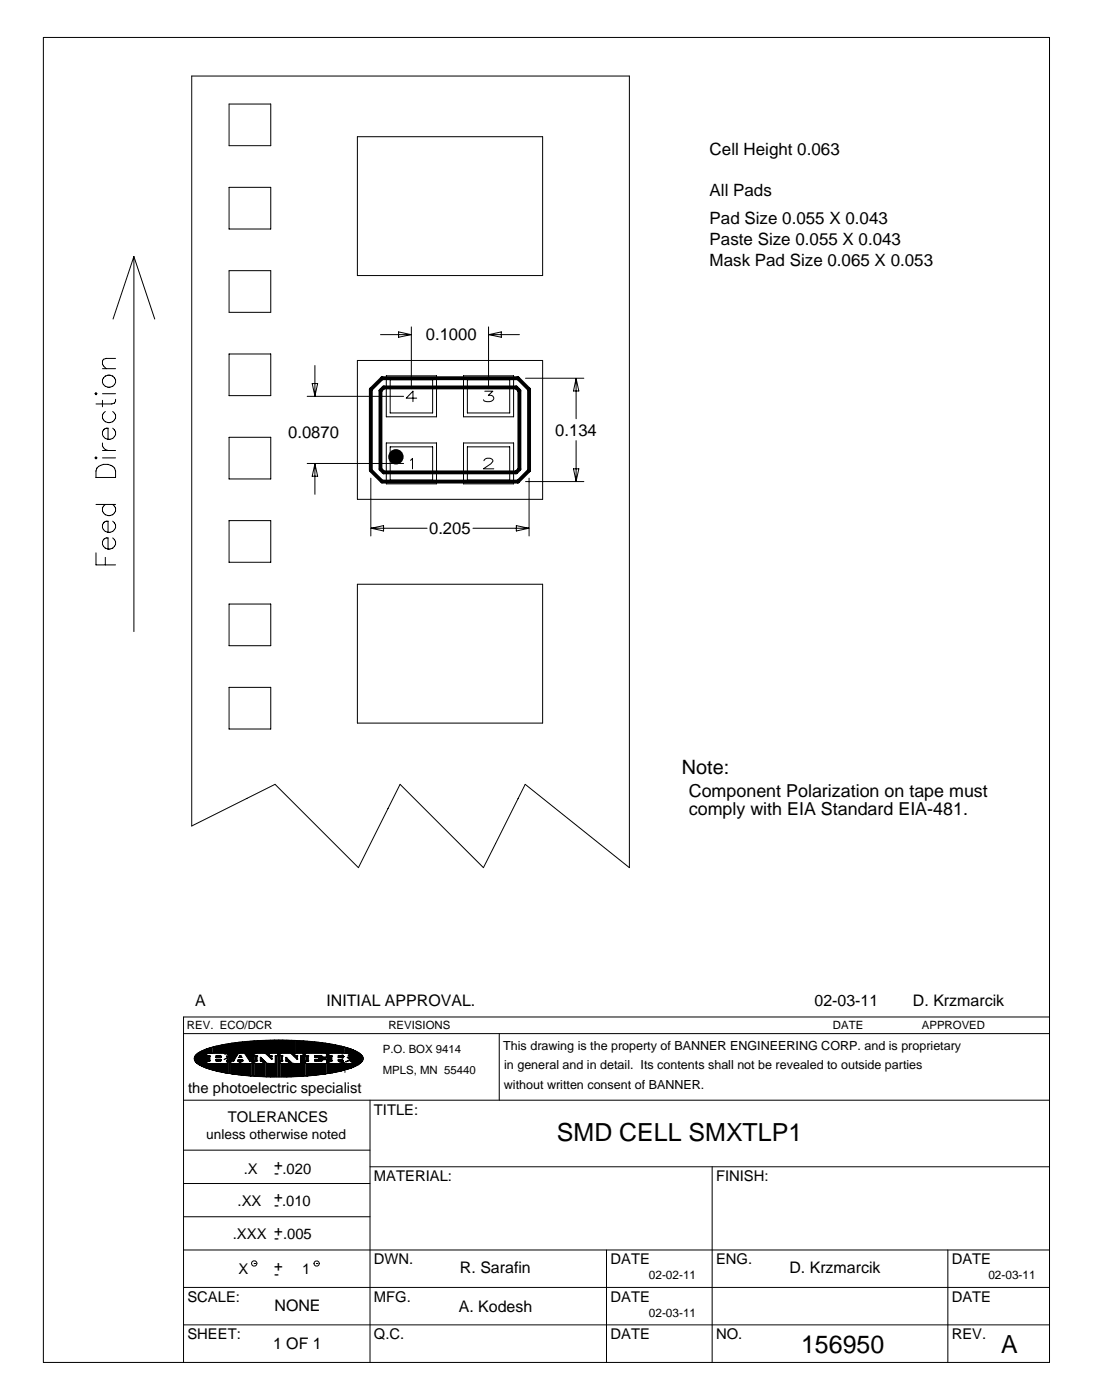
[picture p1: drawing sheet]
<svg xmlns="http://www.w3.org/2000/svg" width="203mm" height="260mm" viewBox="0 0 203 260" stroke-linecap="round" stroke-linejoin="round" font-family="sans-serif">
<g fill="none" stroke="#000" stroke-width=".19">
<path d="M8.1 7h187v246.4h-187zM35.6 14.1h81.4v147.3l-19.4-15.5-7.7 15.5-15.5-15.5-7.8 15.5-15.5-15.5-15.5 7.7zM42.6 19.3h7.7v7.8h-7.7zM42.6 34.8h7.7v7.8h-7.7zM66.4 25.4h34.5v25.8h-34.5zM24.9 47.7l3.9 11.6M24.9 47.7v69.8M24.9 47.7l-3.9 11.6M42.6 50.3h7.7v7.8h-7.7zM17.7 73.2l.1-.2 .2 .2-.2 .2zM19 74.4v1.2M19 68.6h2.5"/>
<path d="M19 73.2h2.5M19.2 80l.5-.4h.4v2.1a1.14 1.14 0 0 1-.9-1.7zM19.6 69.9a1.2 1.2 0 0 1 1.6 .2 1.2 1.2 0 0 1 0 1.6 1.2 1.2 0 0 1-1.6 .1 1.09 1.09 0 0 1 0-1.9zM19.6 76.5a1.2 1.2 0 0 0 .3 2.1 1.2 1.2 0 0 0 1.6-1.4l-.5-.7M21 79.6a1.14 1.14 0 0 1 .4 1.4 1.14 1.14 0 0 1-1.3 .7M21.5 66.7h-1.8l-.5 .1-.2 .4v.5l.7 .9M21.5 74.3v.3l-.2 .4-.5 .1h-3M42.6 65.8h7.7v7.8h-7.7zM57.1 73.7h17.9M58 71.3h1.1l-.6 2.3zM58.5 68v5.6M66.4 67h34.5v25.9h-34.5z"/>
<path d="M70.7 62.2h5.6M71.8 69.9h9.4v7.6h-9.4zM72.5 70.6h7.9v6.2h-7.9zM74.1 61.7l2.3 .5-2.3 .5zM76.5 60.8v11.5M77.5 74h-2l1.3-1.3v2M86.2 69.9h9.3v7.6h-9.3zM86.9 70.6h7.9v6.2h-7.9zM90.1 72.7h1.5l-.8 .8a.8 .8 0 0 1 1 .5 1.08 1.08 0 0 1-1.7 .6l-.2-.3M90.8 60.8v11.5M90.9 62.2l2.3-.5v1zM91 62.2h5.6"/>
<path d="M97.7 70.3h10.8M107.1 70.4l.5 2.3h-1zM107.1 70.5v7.4M17.7 85.2l.1-.2 .2 .2-.2 .1zM17.8 93.8h3.7M18.4 86.7a2.03 2.03 0 0 1 3.1 .9v1.2h-3.7v-1.2l.2-.5zM19 82.4a1.18 1.18 0 0 0 1.1 1.4M19 83.8h2.5M19 85.2h2.5M19.4 97.1l.7-.2v2.1a1.09 1.09 0 0 1-1-.7 1.09 1.09 0 0 1 .3-1.2zM19.6 93.8a1.2 1.2 0 0 0 .3 2.1 1.2 1.2 0 0 0 1.6-1.4l-.5-.7M21 96.9a1.14 1.14 0 0 1 .4 1.4 1.14 1.14 0 0 1-1.3 .7"/>
<path d="M42.6 81.3h7.7v7.8h-7.7zM42.6 96.8h7.7v7.8h-7.7zM57.1 86.2h17.9M58.5 86.3v5.6M58.5 86.3l.6 2.3h-1.1zM68.9 88.9v10.8M69 98.2l2.3-.5v1zM69.1 98.2h10.3M71.8 82.4h9.4v7.6h-9.4zM72.5 83.1h7.9v6.2h-7.9zM76.3 85.6l.4-.4v2M86.2 82.4h9.3v7.6h-9.3z"/>
<path d="M86.9 83.1h7.9v6.2h-7.9zM87.9 98.2h10.3M90 85.7l.1-.3a1.02 1.02 0 0 1 1.5 .2v.2l-.4 .5-1.3 .9h1.9M96 97.7l2.3 .5-2.3 .5zM97.7 89.6h10.8M98.4 88.9v10.8M106.6 87.2h1l-.5 2.3zM107.1 81.9v7.5M17.8 102.8v2.3h3.7M19.2 100.4l.5-.4h.4v2.1a1.14 1.14 0 0 1-.9-1.7zM19.6 103.7v1.4M21 100a1.14 1.14 0 0 1 .4 1.4 1.14 1.14 0 0 1-1.3 .7"/>
<path d="M42.6 112.3h7.7v7.8h-7.7zM66.4 108.6h34.5v25.9h-34.5zM42.6 127.8h7.7v7.8h-7.7zM34.1 192.2h161M36.2 196.5v.8M36.4 196.2v1.3M36.5 196.1v1.6M36.7 195.9v1.9M36.9 195.8v2.1M37 198l1.3 .6 2.4 .7M37 195.7a1.14 1.14 0 0 0-.6 1.8l.6 .5M37 195.7v2.3"/>
<path d="M37.2 195.6v2.5M37.3 195.5v2.7M37.5 195.5v2.8M37.7 195.4v3M37.8 195.3v3.1M38 195.2v3.3M38.1 195.2v3.3M38.3 195.1v3.5M38.5 195.1v.8M38.5 196.3v1M38.5 197.8v.9M38.5 195.9h3.2a.58 .58 0 0 1 .7 .6v.1"/>
<path d="M38.5 195.9v.4M38.5 195.9h.1M38.5 196.3h.1M38.5 196.3l.5 .1v.9M38.5 197.4h.1M38.5 197.7h.1M38.5 197.8h3.4v1.7M38.6 195v.9M38.6 196.3v1M38.6 197.8v.9M38.8 194.9v1M38.8 196.3v1"/>
<path d="M38.8 197.8v1M39 196.4h.1M39 197.3h.1M39 197.3h-.5v.5M39 194.9v1M39 196.3v1M39 197.8v1M39.1 194.8v1.1M39.1 197.8v1.1M39.3 194.8v1.1M39.3 197.8v1.1M39.4 194.7v1.2"/>
<path d="M39.4 197.8v1.2M39.6 194.7v1.2M39.6 197.8v1.2M39.8 194.6v1.3M39.8 197.8v1.3M39.9 194.6v1.3M39.9 197.8v1.3M40.1 194.6v1.3M40.1 197.8v1.3M40.1 196.6l.9 .1 .1-.3-.9-.1v.3M40.2 197h.8a.16 .16 0 0 1 .1 .2 .16 .16 0 0 1-.1 .1h-.8zM40.2 196.4h.1"/>
<path d="M40.2 196.6h.1M40.2 197h.1M40.2 197.3h.1M40.3 194.5v1.4M40.3 196.3v.4M40.3 197v.3M40.3 197.8v1.4M40.4 194.5v1.4M40.4 196.3v.4M40.4 197v.3M40.4 197.8v1.4M40.6 194.5v1.4"/>
<path d="M40.6 196.3v.4M40.6 197v.3M40.6 197.8v1.4M40.7 194.4a12.3 12.3 0 0 0-3.7 1.3M40.7 199.3l1.8 .3M40.7 194.4v1.5M40.7 196.3v.4M40.7 197v.3M40.7 197.8v1.5M40.9 194.4v1.5M40.9 196.3v.4M40.9 197v.3"/>
<path d="M40.9 197.8v1.5M41 196.5h.1M41 197.1h.1M41.1 194.4v1.5M41.1 196.4v.3M41.1 197v.3M41.1 197.8v1.5M41.2 194.3v1.6M41.2 197.8v1.6M41.4 194.3v1.6M41.4 197.8v1.6M41.6 194.3v1.6"/>
<path d="M41.6 197.8v1.7M41.7 197h.1M41.7 194.2v1.7M41.7 197.8v1.7M41.8 196h.1M41.8 196.9h.1M41.9 194.2v1.7M42 194.2v1.7M42 197.8v1.7M42.1 196.4h.1M42.1 197.3h.1M42.2 196.7l-.2 .2a.48 .48 0 0 1 .5 .5 .48 .48 0 0 1-.7 .4"/>
<path d="M42.2 194.1v1.9M42.2 196.7v.2M42.2 197.7v1.9M42.2 197.3h.1M42.4 194.1v2M42.4 196.6v.4M42.4 197.6v2M42.4 196.6l-.2 .1M42.5 194.1l-1.8 .3M42.5 199.6l2.6 .4M42.5 194.1v5.5M42.7 194.1v5.5"/>
<path d="M42.8 194v5.7M42.9 197.4h.1M42.9 197.7h.1M42.9 197.8h1.5M43 194v3.3M43 197.8v1.9M43.2 194v3.3M43.2 197.8v1.9M43.3 194v3.3M43.3 197.8v1.9M43.4 197.3h.1M43.5 194v3.2"/>
<path d="M43.5 197.8v2M43.6 193.9v3.1M43.6 197.8v2M43.8 193.9v2.8M43.8 197.8v2M44 193.9v2.6M44 197.8v2M44.1 193.9v2.3M44.1 197.8v2.1M44.2 197.3h.1M44.3 197.1h.7l.1 .2M44.3 197.1l-.1 .2h.2"/>
<path d="M44.3 193.8v2.2M44.3 197.1v.2M44.3 197.8v2.1M44.3 197.1h.1M44.4 195.9h.1M44.4 197.3v.5M44.4 197.7h.1M44.4 197.4h.1M44.4 193.8v2.1M44.4 196.6h.1M44.4 197.1v.2M44.4 197.8v2.1"/>
<path d="M44.5 196.6h.1M44.6 193.8v2.1M44.6 196.4v.3M44.6 197.1v2.8M44.6 196.4l-.2 .3h.5l-.1-.3M44.6 196.4h.2M44.6 196.4h.1M44.7 196.4h.1M44.8 197.7v.1M44.8 193.8v2.1M44.8 196.4v.3M44.8 197.1v2.8"/>
<path d="M44.8 197.4h.1M44.8 197.7h.1M44.8 197.8h2M44.9 196.6h.1M44.9 193.8v2.1M44.9 197.1v.2M44.9 197.8v2.1M45 197.1h.1M45.1 197.3h.1M45.1 197.3l-.3 .1M45.1 193.8v2.1M45.1 197.2v.1"/>
<path d="M45.1 197.8v2.2M45.1 193.8l-2.6 .3M45.1 200l1.4 .1M45.3 193.7v2.2M45.3 197.8v2.2M45.4 193.7v2.2M45.4 197.8v2.2M45.4 195.9h.1M45.6 193.7v2.3M45.6 197.8v2.2M45.7 193.7v2.6M45.7 197.8v2.2"/>
<path d="M45.9 193.7v2.8M45.9 197.8v2.2M46.1 193.7v3.1M46.1 197.8v2.2M46.2 193.7v3.3M46.2 197.8v2.3M46.4 193.6v3.7M46.4 197.8v2.3M46.4 197.3h.1M46.5 193.6l-1.4 .2M46.5 193.6v3.7M46.5 197.8v2.3"/>
<path d="M46.7 193.6v3.7M46.7 197.8v2.3M46.8 197.7h.1M46.8 197.4h.1M46.9 197.7l-.1 .1M46.9 197.4l-.5-.1-.9-1.4h-1.2l-.9 1.4h-.5v.5M46.9 193.6v6.5M47 193.6v6.5M47.2 193.6v6.5M47.3 197.7l.1 .1M47.3 196.3h.1M47.3 193.6v6.6"/>
<path d="M47.4 197.7h.1M47.4 196.3l.4 .1v.9l-.5 .1M47.4 197.4h.1M47.4 196.3h.1M47.4 195.9h.1M47.4 197.8h1.4M47.5 193.5v2.4M47.5 196.3v1M47.5 197.8v2.4M47.7 193.5v2.4M47.7 196.3v1M47.7 197.8v2.4"/>
<path d="M47.8 197.3h.1M47.8 196.4h.1M47.8 193.5v2.4M47.8 197.8v2.4M48 193.5v2.4M48 197.8v2.4M48.2 193.5v2.4M48.2 197.8v2.4M48.3 193.5v2.4M48.3 197.8v2.4M48.4 197.3h.5l-.1 .5M48.5 196.7h.1"/>
<path d="M48.5 197.3h.1M48.5 197.3v-.7l1.2 1.2M48.5 193.5v2.4M48.5 197.8v2.4M48.5 196.6h-.1v.7M48.6 193.5v2.4M48.6 196.8v.5M48.6 197.8v2.4M48.8 193.5v2.4M48.8 196.9v.4M48.8 197.8v2.4M48.8 197.4h.1"/>
<path d="M48.8 197.7h.1M49 193.5v2.4M49 197.1v3.1M49.1 193.5v2.4M49.1 197.3v2.9M49.3 195.9h.1M49.3 193.5v2.4M49.3 197.4v2.8M49.3 195.9h-2M49.3 195.9l1.2 1.1v-.6l-.4-.1M49.4 193.5v2.5M49.4 197.6v2.7"/>
<path d="M49.6 193.5v2.7M49.6 197.7v2.6M49.7 197.7h.1M49.7 197.8h1.4M49.8 193.5v2.8M49.8 197.8v2.5M49.9 193.4v3.1M49.9 197.8v2.5M50.1 196.3h.1M50.1 195.9h1.5v.4M50.1 193.4v3.2M50.1 197.8v2.5"/>
<path d="M50.1 195.9h.1M50.2 193.4v2.5M50.2 196.3v.5M50.2 197.8v2.5M50.4 193.4v2.5M50.4 196.3v.6M50.4 197.8v2.5M50.5 196.9h.1M50.5 196.4h.1M50.6 193.4v2.5M50.6 197.8v2.5M50.7 193.4v2.5"/>
<path d="M50.7 197.8v2.5M50.9 193.4v2.5M50.9 197.8v2.5M51 193.4l5.4 .2M51 193.4l-4.5 .2M51.1 193.4v2.5M51.1 197.8v2.5M51.1 197.7h.1M51.2 196.3l-.1 1.5M51.2 196.4h.1M51.2 196.3h.4M51.2 193.4v2.5"/>
<path d="M51.2 196.3v4M51.4 193.4v2.5M51.4 196.3v4M51.5 193.4v2.5M51.5 196.3v4M51.6 195.9h.1M51.6 196.3h.1M51.7 193.4v6.9M51.9 193.4v6.9M52 193.4v6.9M52.1 196.3l.4 .1v.9h-.4v.5M52.1 197.7h.1"/>
<path d="M52.1 197.4h.1M52.1 196.3h.1M52.1 195.9h.1M52.1 197.8h1.5M52.2 193.4v2.5M52.2 196.3v1M52.2 197.8v2.5M52.3 193.4v2.5M52.3 196.3v1M52.3 197.8v2.5M52.5 197.3h.1M52.5 196.4h.1"/>
<path d="M52.5 193.4v2.5M52.5 197.8v2.5M52.7 193.4v2.5M52.7 197.8v2.5M52.8 193.4v2.5M52.8 197.8v2.5M53 193.4v2.5M53 197.8v2.5M53.2 196.7h.1M53.2 197.3h.1M53.2 197.3h.4v.5M53.2 193.4v2.5"/>
<path d="M53.2 196.6v.7M53.2 197.8v2.5M53.2 196.6l1.2 1.2M53.3 193.4v2.5M53.3 196.7v.6M53.3 197.8v2.5M53.5 193.4v2.5M53.5 196.9v.4M53.5 197.8v2.5M53.6 197.4h.1M53.6 197.7h.1M53.6 193.4v2.5"/>
<path d="M53.6 197.1v3.2M53.8 193.5v2.4M53.8 197.2v3.1M54 193.5v2.4M54 197.4v2.9M54 195.9h.1M54 195.9h-1.9v.4M54.1 195.9l1.1 1.1M54.1 193.5v2.5M54.1 197.5v2.8M54.3 193.5v2.6M54.3 197.7v2.5"/>
<path d="M54.4 197.8h.1M54.4 197.7h.1M54.4 197.8h1.4M54.5 193.5v2.8M54.5 197.8v2.4M54.6 193.5v2.9M54.6 197.8v2.4M54.8 193.5v3.1M54.8 197.8v2.4M54.8 195.9h1.5v.4M54.9 196.3h.1M54.8 195.9v.4"/>
<path d="M54.9 196.3l.4 .1v.6M54.9 195.9h.1M54.9 193.5v2.4M54.9 196.3v.4M54.9 197.8v2.4M55.1 193.5v2.4M55.1 196.3v.6M55.1 197.8v2.4M55.2 196.9h.1M55.2 196.4h.1M55.3 193.5v2.4M55.3 197.8v2.4"/>
<path d="M55.3 196.4v.6h-.1M55.4 193.5v2.4M55.4 197.8v2.4M55.6 193.5v2.4M55.6 197.8v2.4M55.8 193.5v2.4M55.8 197.8v2.4M55.8 197.7h.1M55.9 196.4l-.1 1.4M55.9 193.5v2.4M55.9 196.4v3.8M55.9 196.4h.1"/>
<path d="M56.1 193.5v2.4M56.1 196.3v3.9M56.2 193.6v2.3M56.2 196.3v3.9M56.3 195.9h.1M56.3 196.3h.1M56.3 196.3l-.4 .1M56.4 193.6l2.8 .2 3.2 .5M56.4 193.6v6.5M56.6 193.6v6.5M56.7 193.6v6.5M56.8 197.7h.1"/>
<path d="M56.8 197.4h.1M56.8 196.3l.5 .1v.9M56.8 196.3v-.4h3.9v.7h-.9v-.3M56.8 196.3h.1M56.8 195.9h.1M56.8 197.8h3.9M56.9 193.6v2.3M56.9 196.3v1M56.9 197.8v2.3M57 193.6v2.3M57 196.3v1M57 197.8v2.3"/>
<path d="M57.2 193.6v2.3M57.2 196.3v1M57.2 197.8v2.3M57.3 197.3h-.5v.5M57.3 197.3h.1M57.3 196.4h.1M57.4 193.7v2.2M57.4 197.8v2.3M57.5 193.7v2.2M57.5 197.8v2.2M57.7 193.7v2.2M57.7 197.8v2.2"/>
<path d="M57.8 193.7v2.2M57.8 197.8v2.2M58 193.7v2.2M58 197.8v2.2M58.2 193.7v2.2M58.2 197.8v2.2M58.3 193.7v2.2M58.3 197.8v2.2M58.5 193.8v2.1M58.5 197.8v2.2M58.5 196.6l.7 .1v.3h-.7v.3M58.5 197.3h1.3"/>
<path d="M58.5 197.1h.1M58.5 197.3h.1M58.5 196.4h.1M58.5 196.6h.1M58.7 193.8v2.1M58.7 196.3v.4M58.7 197v.3M58.7 197.8v2.1M58.8 193.8v2.1M58.8 196.3v.4M58.8 197v.3M58.8 197.8v2.1"/>
<path d="M59 193.8v2.1M59 196.3v.4M59 197v.3M59 197.8v2.1M59.1 193.8v2.1M59.1 196.3v.4M59.1 197v.3M59.1 197.8v2.1M59.2 196.7h.1M59.2 197h.1M59.3 193.8v2.1M59.3 196.3v1"/>
<path d="M59.3 197.8v2.1M59.5 193.9v2M59.5 196.3v1M59.5 197.8v2.1M59.6 193.9v2M59.6 196.3v1M59.6 197.8v2M59.8 196.4h.1M59.8 196.3h-1.3v.3M59.8 197.3v-.2h.9v.7M59.8 197.3h.1M59.8 193.9v2"/>
<path d="M59.8 196.3v1M59.8 197.8v2M59.9 197.1h.1M59.9 196.6h.1M59.9 193.9v2M59.9 196.6v.5M59.9 197.8v2M60.1 194v1.9M60.1 196.6v.5M60.1 197.8v2M60.3 194v1.9M60.3 196.6v.5"/>
<path d="M60.3 197.8v1.9M60.4 194v1.9M60.4 196.6v.5M60.4 197.8v1.9M60.6 194v1.9M60.6 196.6v.5M60.6 197.8v1.9M60.6 195.9h.1M60.6 196.6h.1M60.7 197.1h.1M60.7 197.7h.1M60.7 194v5.7"/>
<path d="M60.9 194.1v5.5M61.1 194.1v5.5M61.2 197.7v.1M61.2 196.3h.1M61.2 197.7h.1M61.2 197.3v.4M61.2 197.4h.1M61.2 196.3l.5 .1v.9h-.5M61.2 195.9v.4M61.2 195.9h.1M61.2 195.9h3.4M61.2 197.8h2.2"/>
<path d="M61.2 194.1v1.8M61.2 196.3v1M61.2 197.8v1.8M61.4 194.1v1.8M61.4 196.3v1M61.4 197.8v1.8M61.6 194.2v1.7M61.6 196.3v1M61.6 197.8v1.7M61.7 197.3h.1M61.7 196.4h.1M61.7 194.2v1.7"/>
<path d="M61.7 197.8v1.7M61.9 194.2v1.7M61.9 197.8v1.7M62 194.2v1.7M62 197.8v1.7M62.2 194.3v1.6M62.2 197.8v1.6M62.4 199.4l-3.9 .6-2.1 .1M62.4 194.3l2.9 .8M62.4 194.3v1.6M62.4 197.8v1.6M62.5 194.4v1.5"/>
<path d="M62.5 197.8v1.6M62.7 194.4v1.5M62.7 197.8v1.5M62.8 194.4v1.5M62.8 197.8v1.5M62.9 197.1h.7M62.9 197.3h.5v.5M62.9 196.4v.2M62.9 197.1v.2M62.9 197.1h.1M62.9 197.3h.1M62.9 196.6h.1"/>
<path d="M62.9 196.4h.1M63 194.5v1.4M63 196.3v.4M63 197v.3M63 197.8v1.5M63.1 197.5h.1M63.2 194.5v1.4M63.2 196.3v.4M63.2 197v.3M63.2 197.8v1.4M63.3 194.5v1.4M63.3 196.3v.4"/>
<path d="M63.3 197v.3M63.3 197.8v1.4M63.4 197.4h.1M63.4 197.7h.1M63.4 197.5h.1M63.5 194.6v1.3M63.5 196.3v.4M63.5 197v2.2M63.5 197.4h.1M63.6 196.2h.1M63.6 196.3h.1M63.6 196.9h.1"/>
<path d="M63.6 196.3l.3 .1-.1 .2M63.6 196.3l-.7 .1M63.6 197.1l.2 .1M63.6 194.6v1.3M63.6 196.3v.4M63.6 197.1v2M63.7 198.8h.1M63.7 196.4h.1M63.7 196.6h.1M63.8 197.3l.3 .4M63.8 196.5h.1M63.8 196.6h-.9"/>
<path d="M63.8 194.6v1.3M63.8 196.4v.2M63.8 197.3v1.8M64 194.7v1.2M64 197.7v1.3M64 199.3h.1M64.1 197.7l1 .1M64.1 195.4h.1M64.1 194.7v1.2M64.1 197.8v1.2M64.2 197.4h.1M64.2 197.5h.1"/>
<path d="M64.3 197.4h.1M64.3 194.8v1.1M64.3 197.8v1.1M64.5 194.8v1.1M64.5 197.8v1.1M64.5 196.7h.1M64.6 197.3h.1M64.6 194.9v1l.4 .2 .2 .4M64.6 196.6h.1M64.6 197.8v1M64.7 197.2h.1M64.7 196.3h.1"/>
<path d="M64.7 196.8l.3 .3M64.8 194.9v1.1M64.8 196.8v.1M64.8 197.8v1M64.9 196.4h.1M64.9 195v1M64.9 196.7v.3M64.9 197.8v.9M65 197.1h.1M65 197.1l.1 .2M65.1 197.1h.1M65.1 197.4h.1"/>
<path d="M65.1 195v1.2M65.1 196.6v.7M65.1 197.8v.9M65.1 196.5l-.4 .3M65.1 197.2h.1M65.2 197.2h.1M65.2 197.1h.1M65.3 197.3h-.2M65.3 198.6l-2.9 .8M65.3 195.1l1 .4 .7 .5M65.3 195.1v2.2M65.3 197.8v.8"/>
<path d="M65.3 197.2v.1M65.3 197.1v.1M65.3 197.3h.1M65.3 197.1h.1M65.4 197.1h-.1M65.4 197.1h.1M65.4 197l.3 .1M65.4 195.2v1.8M65.4 197.7v.9M65.5 197.6l-.4 .2M65.6 197.1h.1M65.6 195.2v1.8"/>
<path d="M65.6 197.5l-.1 .2M65.6 197.1v1.4M65.7 195.3v3.1M65.9 195.3v3.1M66.1 195.4v2.9M66.2 195.5v2.7M66.4 195.6v2.5M66.6 195.7v2.3M66.7 195.8v2.1M66.9 195.9v1.9M67 196l.2 .2M67 196v1.7"/>
<path d="M67.2 197.5l-.6 .5-1.3 .6M67.2 196.2l.3 .5v.3l-.3 .5M67.2 196.2v1.3M67.4 196.4v.9M92.8 192.2v12.4M195.1 189.1h-161v64.3M34.1 204.6h161M34.1 213.9h34.7M46.5 200.1l3.8 .2h3.8M56.4 200.1l-2.3 .2M68.8 217h126.3M68.8 204.6v48.8"/>
<path d="M132.4 217v36.4M34.1 232.5h161M34.1 239.4h161M34.1 220.1h34.7M34.1 226.3h34.7M47.3 235h.1M47.8 235l-.2 .3-.2 .1-.5-.1-.1-.3 .1-.4 .2-.1 .6 .1 .1 .4M58.9 235h.1M112.8 232.5v20.9M176.2 232.5v20.9M34.1 246.4h161"/>
<circle cx="58.9" cy="235" r=".49"/>
</g>
<path d="M68.9 72.4l2.1-2.1h25.3l2.1 2.1v15.1l-2.1 2.1h-25.3l-2.1-2.1zM71.3 72.1h24.7l.6 .5v14.6l-.6 .6h-24.7l-.6-.6v-14.6z" fill="none" stroke="#000" stroke-width=".72"/>
<circle cx="73.6" cy="85" r="1.43" fill="#000"/>
<g font-size="4.6">
<text x="103.5" y="212.2">SMD CELL SMXTLP1</text>
<text x="148.9" y="251.6">156950</text>
<text x="186.1" y="251.6">A</text>
</g>
<text font-size="3.7" x="126.8" y="143.9">Note:</text>
<g font-size="3.3">
<text x="128.1" y="148.3">Component Polarization on tape must</text>
<text x="128.1" y="151.5">comply with EIA Standard EIA-481.</text>
</g>
<g font-size="3.2">
<text x="131.9" y="28.7">Cell Height 0.063</text>
<text x="131.9" y="36.5">All Pads</text>
<text x="131.9" y="41.7">Pad Size 0.055 X 0.043</text>
<text x="131.9" y="45.5">Paste Size 0.055 X 0.043</text>
<text x="131.9" y="49.4">Mask Pad Size 0.065 X 0.053</text>
</g>
<g font-size="3.1">
<text x="79.2" y="63.3">0.1000</text>
<text x="53.6" y="81.4">0.0870</text>
<text x="103.2" y="81">0.134</text>
<text x="79.8" y="99.3">0.205</text>
</g>
<g font-size="3">
<text x="36.3" y="187.2">A</text>
<text x="60.7" y="187.2">INITIAL APPROVAL.</text>
<text x="151.4" y="187.2">02-03-11</text>
<text x="169.7" y="187.2">D. Krzmarcik</text>
<text x="85.5" y="236.7">R. Sarafin</text>
<text x="146.7" y="236.7">D. Krzmarcik</text>
<text x="51" y="243.8">NONE</text>
<text x="85.3" y="243.9">A. Kodesh</text>
<text x="50.8" y="251">1 OF 1</text>
</g>
<g font-size="2.8">
<text x="35" y="203.2">the photoelectric specialist</text>
<text x="42.4" y="208.7">TOLERANCES</text>
<text x="69.5" y="207.3">TITLE:</text>
<text x="45.3" y="218.3">.X</text>
<text x="51" y="217.6">+</text>
<text x="51" y="219">-</text>
<text x="52.5" y="218.3">.020</text>
<text x="69.5" y="219.6">MATERIAL:</text>
<text x="133.1" y="219.6">FINISH:</text>
<text x="44.2" y="224.2">.XX</text>
<text x="51" y="223.6">+.010</text>
<text x="51" y="225">-</text>
<text x="43.3" y="230.5">.XXX +.005</text>
<text x="51" y="231.2">-</text>
<text x="44.4" y="237">X</text>
<text x="51" y="236.4">+</text>
<text x="51" y="237.8">-</text>
<text x="56.1" y="237">1</text>
<text x="69.5" y="235.1">DWN.</text>
<text x="113.5" y="235.1">DATE</text>
<text x="133.1" y="235.1">ENG.</text>
<text x="176.9" y="235.1">DATE</text>
<text x="34.8" y="242.1">SCALE:</text>
<text x="69.5" y="242.1">MFG.</text>
<text x="113.5" y="242.1">DATE</text>
<text x="176.9" y="242.1">DATE</text>
<text x="34.8" y="249">SHEET:</text>
<text x="69.5" y="249">Q.C.</text>
<text x="113.5" y="249">DATE</text>
<text x="133.1" y="249">NO.</text>
<text x="176.9" y="249">REV.</text>
</g>
<text font-size="2.5" x="38.4" y="211.8">unless otherwise noted</text>
<g font-size="2.3">
<text x="93.6" y="195.3">This drawing is the property of BANNER ENGINEERING CORP. and is proprietary</text>
<text x="93.7" y="202.5">without written consent of BANNER.</text>
<text x="93.7" y="198.9">in general and in detail. Its contents shall not be revealed to outside parties</text>
</g>
<g font-size="2.2">
<text x="120.6" y="237.8">02-02-11</text>
<text x="183.7" y="237.8">02-03-11</text>
<text x="120.6" y="245">02-03-11</text>
</g>
<g font-size="2.1">
<text x="34.8" y="191.3">REV. ECO/DCR</text>
<text x="72.2" y="191.3">REVISIONS</text>
<text x="154.9" y="191.3">DATE</text>
<text x="171.4" y="191.3">APPROVED</text>
<text x="71.2" y="195.8">P.O. BOX 9414</text>
<text x="71.2" y="199.8">MPLS, MN 55440</text>
</g>
</svg>
